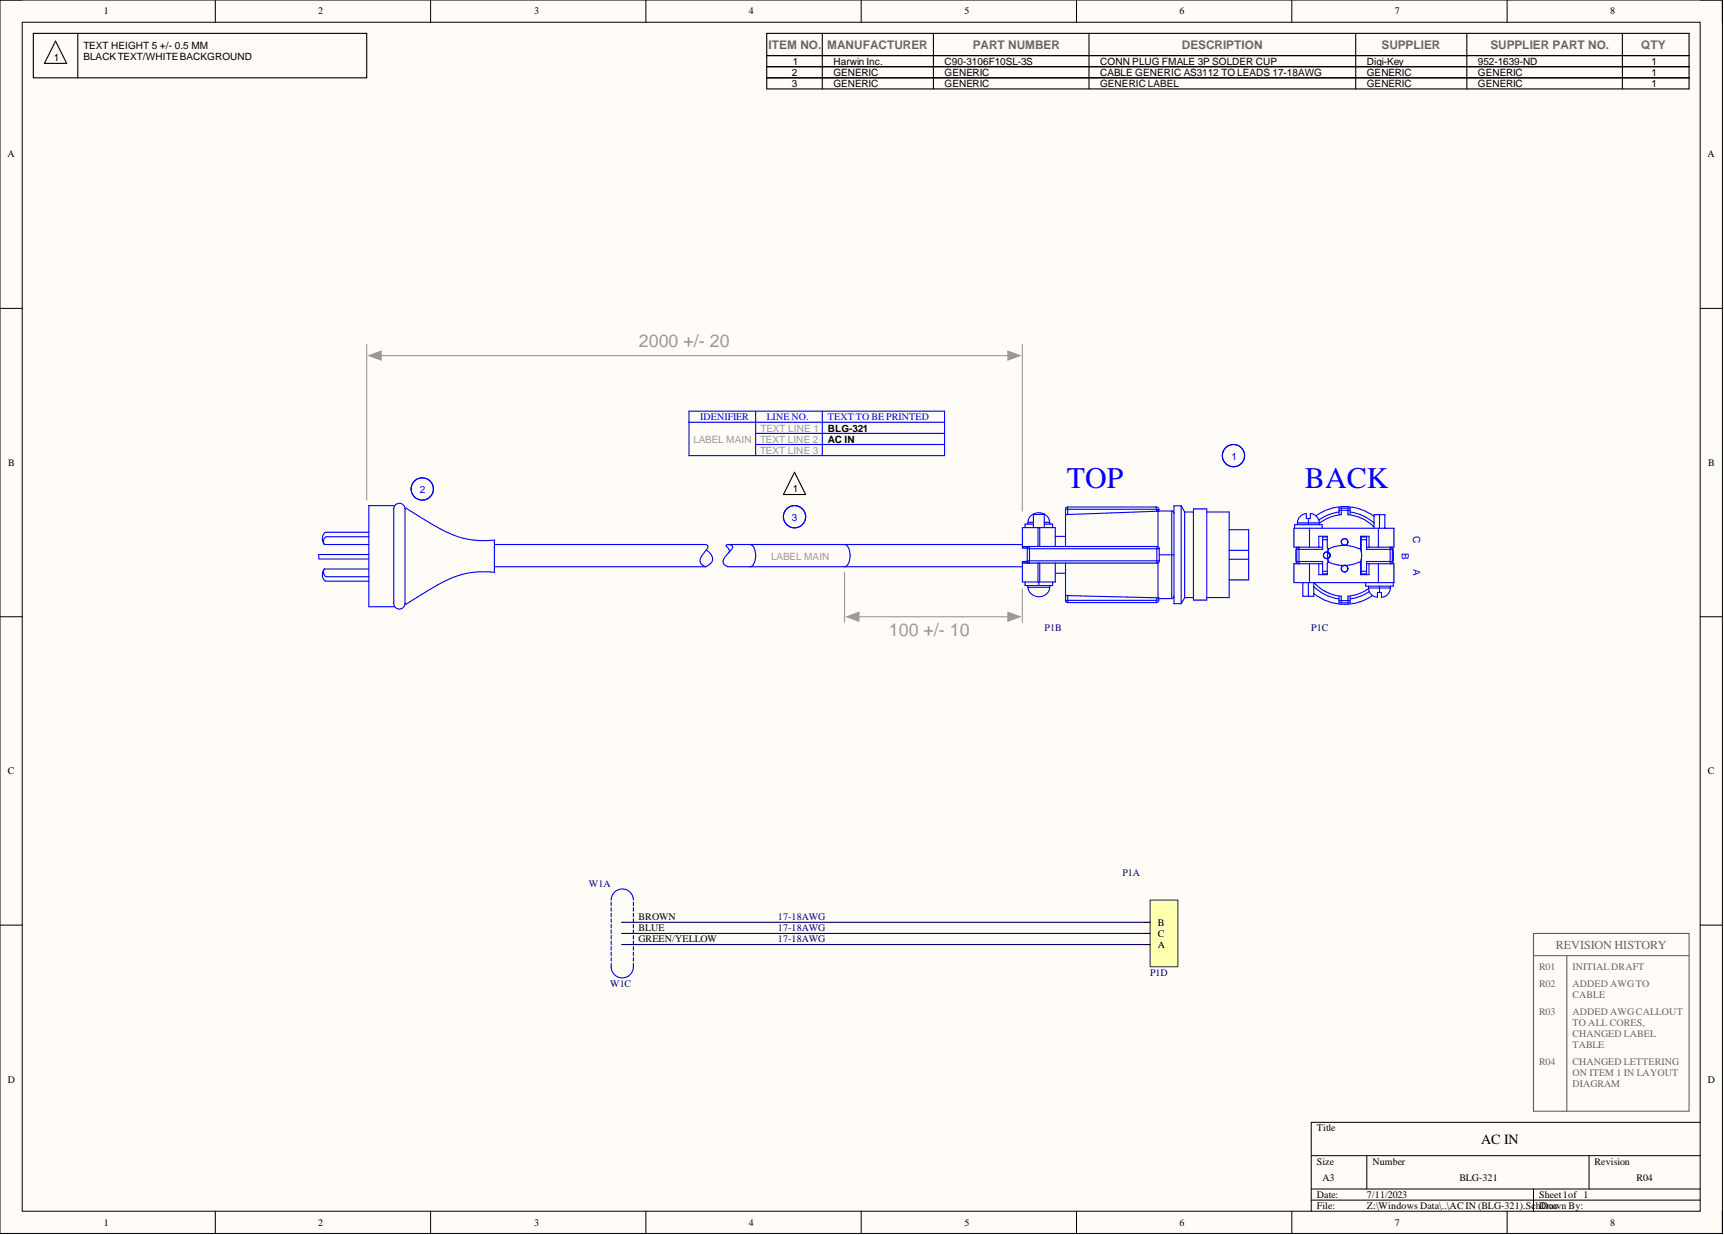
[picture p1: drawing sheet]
<svg xmlns="http://www.w3.org/2000/svg" width="393mm" height="282mm" viewBox="0 0 393 282" stroke-linecap="round" stroke-linejoin="round" font-family="sans-serif">
<path d="M0 0h393v281.5h-393z" fill-rule="evenodd" fill="#fffcf8"/>
<path d="M0 0h393v281.5h-393z" fill="none" stroke="#000" stroke-width=".23"/>
<path d="M5.1 5.1h382.8v271.3h-382.8z" fill-rule="evenodd" fill="#fffcf8"/>
<g fill="none" stroke="#000" stroke-width=".23">
<path d="M0 0h5.1M5.1 5.1h382.8v271.3h-382.8zM49.1 0v5.1M98.2 0v5.1M147.4 0v5.1M196.5 0v5.1M245.6 0v5.1M294.7 0v5.1M343.9 0v5.1M387.9 0h5.1v5.1M0 70.4h5.1M387.9 70.4h5.1"/>
<path d="M0 140.8h5.1M387.9 140.8h5.1M0 211.1h5.1M387.9 211.1h5.1M387.9 256.2h-88.7v20.2M49.1 276.4v5.1M98.2 276.4v5.1M147.4 276.4v5.1M196.5 276.4v5.1M245.6 276.4v5.1M294.7 276.4v5.1M299.2 263.8h88.7"/>
<path d="M299.2 271.4h88.7M299.2 273.9h88.7M311.8 263.8v7.6M343.9 276.4v5.1M349.9 271.4v5M362.6 263.8v7.6M393 276.4v5.1"/>
</g>
<path d="M349.9 213h35.5v40.6h-35.5zM349.9 218.1h35.5M357.5 218.1v35.5" fill="none" stroke="#666" stroke-width=".25"/>
<g fill="none" stroke="#00f" stroke-width=".25">
<path d="M234.6 119.2a2.48 2.48 0 0 1 2.4-2.2 2.48 2.48 0 0 1 2.5 2.2M235.8 119.6h-1.9v.8M235.8 119.2h-1.3v.4M235.8 117.3v3.1M235.8 117.4h2.5M238.3 119.6h1.9v.8M238.3 119.2h1.2v.4M238.3 117.3v3.1M243.1 116.2v8.5M243.6 115.7l-.3 .2-.2 .3M243.6 115.7v1.7M243.6 115.7h20.2"/>
<path d="M263.8 115.7a.61 .61 0 0 1 .6 .6M263.8 115.7v.5h-20.7M263.9 116.3h.1M263.9 116.3v.4M263.9 116.3h.5M264.2 116.7v8.1M264.4 116.3v.3h2.9M264.4 116.7l-21.3 .7M267.3 116.6l.5 .3 .1 .2M267.3 116.6v20M269.5 115.5h-1.6v22.3h1.6M269.5 115.5v22.3"/>
<path d="M269.5 115.5l.8 1.3v19.6l-.8 1.4M270.3 116.9h2M272.3 116.2h3v20.8h-3zM275.4 116.9h5v19.5h-5M296 119.4a2.13 2.13 0 0 1 2.1-2.2v1.1h.9v-1.1a2.13 2.13 0 0 1 2 2.2M296 119.4v.4M296 119.4h5M298.5 118.3v1.5M300.3 117.7a11.1 11.1 0 0 1 13.2 .2M301 119.4v.4M305.5 117.5v-1.5h2.5v1.5M305.5 116.5h2.5"/>
<path d="M305.5 116.9l-2.7 .7-1.9 1.1M306 116v1.5M306 117.5a9.3 9.3 0 0 0-5 1.9M307.5 117.5a9.3 9.3 0 0 1 6 2.8M307.5 116v1.5M308 116.9a10 10 0 0 1 5.5 2.5M314.7 117.5v3.1M233.3 124.7h30.7M233.3 128.5h30.7M233.3 128.5h1.1M233.3 124.8h1.1M233.9 132.8v.8h6.3v-.8"/>
<path d="M234.4 128.2h-1.1v4.6h7.5v-4.3M234.4 124.7v3.8M234.5 133.6v.4M234.5 134h5M234.6 134a2.48 2.48 0 0 0 2.4 2.2 2.48 2.48 0 0 0 2.5-2.2M236.8 120.4v4.3M236.8 128.5v4.3M237 132.8v.8M237.2 120.4v4.3M237.2 128.5v4.3M239.5 133.6v.4M240.8 124.7v-4.3h-7.5v4.7h1.1"/>
<path d="M240.8 122.4h2.3M240.8 130.8h2.3M243.1 137l.2 .4 .3 .1M243.1 128.5v8.5M243.1 137h20.7v.5M243.1 135.9l21.3 .6M243.6 135.9v1.6M243.6 137.5h20.2M263.9 136.5v.4l.3 .1M264 124.7v3.8M264 124.7l.3 .1 .2 .4M264.2 128.5v8.1"/>
<path d="M264.5 128l-.2 .4-.3 .1M264.5 125.2h-30.1l.1-.2 .4-.3v3.8l-.4-.2-.1-.3h30.1M264.5 125.2v2.8M264.5 126.6h3.4M267.3 136.6h-2.9a.71 .71 0 0 1-.6 .9M267.9 136.1l-.3 .4-.3 .1M270.3 136.4h2M280.4 120.9h4.5v11.5h-4.5M280.4 125.6h4.5M280.4 127.6h4.5M295.4 120.6v-.8h6.3v.8M295.8 124.9l-.2 1.9 .2 1.9"/>
<path d="M295.9 125.4v-.3l.5-.2v3.8l-.5-.3v-.2M295.9 128.2h5.9v2.8h1M295.9 125.4v2.8M297.3 133v3.1h2.5v-3.1M298.5 133v3.1M298.8 120.6v4.3M298.8 128.7v4.3M299.8 135.4a11.2 11.2 0 0 0 13.3 .5M299.8 133.9a10 10 0 0 0 5.7 2.8M299.8 133a9.3 9.3 0 0 0 6.2 3.1v1.5M300.9 128.7v2.5h1.9v-2.7l.3-.2a8.5 8.5 0 0 0 7 0l.3 .3v2.6h2v-2.5M300.9 124.9v-2.5h1.9v2.6l.3 .2a8.5 8.5 0 0 1 7.1 0l.2-.2v-2.6h2v2.5"/>
<path d="M301.8 130.4h1M301.8 123.2h1M301.8 124.9h-6.6v-4.3h22.8v4.3h-6.2M301.8 128.7h-6.6v4.3h22.8v-4.3h-6.2M302.8 122.6h-1v2.8h-5.9M302.9 126.2l.4 .4a.63 .63 0 0 1-.4 .8M303 126.1l.2 .1a.76 .76 0 0 1 .3 .7 .76 .76 0 0 1-.5 .6M303 125.2v3.1M303 127.7l.2 .6M303.2 125.2l-.2 .6M305.5 136.1v1.5h2.5v-1.5M305.5 137.1h2.5"/>
<path d="M306.6 124.5h.2M306.8 124.5h.1M306.8 129.1h.1M306.8 129.1h-.2M306.9 124.5h-.1M307.5 136.1v1.5M310.3 125.2l.3 .6M310.6 130.4h1.2M310.6 123.2h1.2M310.6 127.7l-.3 .7M311.6 133v.8h6.3v-.8M312.3 134.2a2.13 2.13 0 0 0 2 2.1v-1.1h.9v1.1a2.13 2.13 0 0 0 2-2.1"/>
<path d="M312.3 133.8v.4M312.3 134.2h4.9M312.3 134.3l-2 1.1-1.3 .5-1.5 .2M312.4 135l-1.8 1-2.6 .7M313.5 120.6v-3.1h2.5v3.1M314.5 120.6v4.3M314.5 128.7v4.3M314.7 133.8v1.4M316 120.5h.1M316 120.5l.1 .1M317.2 133.8v.4M317.7 125.4l-.3-.5h-.2v3.8l.2-.1 .3-.4"/>
<path d="M317.7 125.4h-5.9v-2.8h-1.2v8.4h1.2v-2.8h5.9M317.7 125.4v2.8M317.8 124.9l.1 1.9-.1 1.9"/>
<circle cx="302.7" cy="126.7" r=".76"/>
<circle cx="306.8" cy="123.7" r=".76"/>
<circle cx="306.8" cy="129.8" r=".76"/>
</g>
<path d="M262.4 205.4h6.3v15.2h-6.3z" fill-rule="evenodd" fill="#ffffb0"/>
<path d="M262.4 205.4h6.3v15.2h-6.3z" fill="none" stroke="#800000" stroke-width=".23"/>
<g fill="none" stroke="#000" stroke-width=".25">
<path d="M7.6 7.6h76.1v10.2h-76.1zM12.7 9.4l2.5 5.1h-5.1zM17.7 7.6v10.2M174.9 12.7h210.5M174.9 7.6h210.5v7.6h-210.5zM174.9 17.8h210.5v2.5h-210.5zM187.6 7.6v7.6M187.6 17.8v2.5M213 7.6v7.6M213 17.8v2.5M248.5 7.6v7.6M248.5 17.8v2.5"/>
<path d="M309.3 7.6v7.6M309.3 17.8v2.5M334.7 7.6v7.6M334.7 17.8v2.5M370.2 7.6v7.6M370.2 17.8v2.5M181.3 107.8l2.5 5.1h-5.1zM261.1 215.6h1.3M261.1 210.5h1.3M261.1 213h1.3"/>
</g>
<g fill="none" stroke="#00f" stroke-width=".25">
<path d="M157.2 93.8h58.3v10.2h-58.3zM157.2 96.4h58.3M172.4 93.8v10.2M172.4 98.9h43.1M187.6 93.8v10.2M172.4 101.5h43.1M192.7 124.3a2.27 2.27 0 0 1 1.3 2.5 2.26 2.26 0 0 1-1.3 2.5M233.3 124.3h-62.2a2.27 2.27 0 0 1 1.3 2.5 2.26 2.26 0 0 1-1.3 2.5h62.2"/>
<circle cx="181.3" cy="117.9" r="2.54"/>
<circle cx="281.4" cy="104" r="2.54"/>
</g>
<path d="M83.7 78.6v35.5M84.9 81.2h147.1" fill="none" stroke="#999" stroke-width=".25"/>
<path d="M84.2 81.2l2.8-1.1v2.1z" fill="#999"/>
<path d="M84.2 81.2l2.8-1.1v2.1z" fill="none" stroke="#999" stroke-width=".25"/>
<path d="M230 80.1l2.7 1.1-2.7 1z" fill="#999"/>
<path d="M233.3 78.6v38.1M230 80.1l2.7 1.1-2.7 1zM192.7 130.6v11.4M233.3 134.4v7.6M194 140.8h38" fill="none" stroke="#999" stroke-width=".25"/>
<path d="M193.2 140.8l2.8-1.1v2.1z" fill="#999"/>
<path d="M193.2 140.8l2.8-1.1v2.1z" fill="none" stroke="#999" stroke-width=".25"/>
<path d="M230 139.7l2.7 1.1-2.7 1z" fill="#999"/>
<path d="M230 139.7l2.7 1.1-2.7 1z" fill="none" stroke="#999" stroke-width=".25"/>
<g fill="none" stroke="#00f" stroke-width=".25">
<path d="M90 115.4h-5.8v23.1h5.8M90.1 115.4a1.29 1.29 0 0 1 1.4-.5 1.29 1.29 0 0 1 .9 1.3v21.5a1.29 1.29 0 0 1-1.3 1.3 1.29 1.29 0 0 1-1.3-1.3v-21.5zM92.5 115.9a63 63 0 0 0 12 6.6l2.3 .6 1.9 .2h4.1v7.3a21.2 21.2 0 0 0-14.6 3.9l-5.7 3.5M74 129.9l-.4 .7v.7l.2 .8 .5 .5h9.9M74 129.9l-.2 .5 .1 .6 .2 .4 .4 .2h9.7M74 124.3h10.2M74 129.9h10.2M84.2 121.5h-9.9l-.5 .5-.2 .8 .1 .8 .3 .7M84.2 122.5h-9.7l-.4 .2-.2 .5-.1 .6 .2 .5M84.2 126.6h-11.5v1h11.5M112.8 124.3h48.2a.59 .59 0 0 1 .5 .4 .59 .59 0 0 1-.3 .7l-1 1.4a1.48 1.48 0 0 0-.4 1.5 1.48 1.48 0 0 0 1.2 1M112.8 129.3h48.2"/>
<path d="M161.2 125.5l.2 .2a2.22 2.22 0 0 1 1 2.6l-.6 .6-.8 .4M166.1 124.3h.3a.61 .61 0 0 1 .7 .4 .61 .61 0 0 1-.2 .7l-1.2 1.3a1.41 1.41 0 0 0 0 2.5l.4 .1h5M166.1 124.3a.34 .34 0 0 0-.5 .2 .34 .34 0 0 0 .4 .4l.4 .6-.1 .6M166.1 124.3h5M139.4 205.4a2.54 2.54 0 0 1 2.6-2.5 2.54 2.54 0 0 1 2.5 2.5M139.4 219.9a2.63 2.63 0 0 0 2.6 3.3 2.63 2.63 0 0 0 2.5-3.3M139.4 205.9v.8M139.4 207.2v.8M139.4 208.4v.8M139.4 209.7v.8M139.4 211v.8M139.4 212.2v.8"/>
<path d="M139.4 213.5v.8M139.4 214.8v.8M139.4 216.1v.7M139.4 217.3v.8M139.4 218.6v.8M144.5 205.9v.8M144.5 207.2v.8M144.5 208.4v.8M144.5 209.7v.8M144.5 211v.8M144.5 212.2v.8M144.5 213.5v.8"/>
<path d="M144.5 214.8v.8M144.5 216.1v.7M144.5 217.3v.8M144.5 218.6v.8"/>
<circle cx="96.3" cy="111.6" r="2.54"/>
</g>
<path d="M174.9 15.2h210.5v2.6h-210.5zM187.6 15.2v2.6M213 15.2v2.6M248.5 15.2v2.6M309.3 15.2v2.6M334.7 15.2v2.6M370.2 15.2v2.6M141.9 210.5h.1M141.9 213h.1M141.9 215.6h.1" fill="none" stroke="#000" stroke-width=".25"/>
<path d="M142 210.5h119.1M142 213h119.1M142 215.6h119.1" fill="none" stroke="#000080" stroke-width=".25"/>
<g font-size="6.8" fill="#00f">
<text x="243.4" y="111.3">TOP</text>
<text x="297.7" y="111.3">BACK</text>
</g>
<g font-size="4.1" fill="#999">
<text x="145.8" y="79.1">2000 +/- 20</text>
<text x="202.8" y="145.1">100 +/- 10</text>
</g>
<text font-size="3.2" x="338" y="261.1">AC IN</text>
<text font-size="2.8" fill="#666" x="355" y="216.5">REVISION HISTORY</text>
<g font-size="2.7" fill="#666">
<text x="175.4" y="11.2">ITEM NO.</text>
<text x="188.7" y="11.2">MANUFACTURER</text>
<text x="221.9" y="11.2">PART NUMBER</text>
<text x="269.7" y="11.2">DESCRIPTION</text>
<text x="315.2" y="11.2">SUPPLIER</text>
<text x="340.1" y="11.2">SUPPLIER PART NO.</text>
<text x="374.5" y="11.2">QTY</text>
</g>
<g font-size="2.3">
<text x="23.7" y="3.3">1</text>
<text x="72.6" y="3.3">2</text>
<text x="121.9" y="3.3">3</text>
<text x="170.9" y="3.3">4</text>
<text x="220.1" y="3.3">5</text>
<text x="269.1" y="3.3">6</text>
<text x="318.3" y="3.3">7</text>
<text x="367.4" y="3.3">8</text>
<text x="19" y="11.1">TEXT HEIGHT 5 +/- 0.5 MM</text>
<text x="12.3" y="13.9">1</text>
<text x="19" y="13.6">BLACKTEXT/WHITEBACKGROUND</text>
<text x="180.7" y="17.4">2</text>
<text x="180.9" y="14.9">1</text>
<text x="190.2" y="14.9">Harwin Inc.</text>
<text x="190.2" y="17.4">GENERIC</text>
<text x="215.5" y="14.9">C90-3106F10SL-3S</text>
<text x="215.5" y="17.4">GENERIC</text>
<text x="251" y="14.9">CONN PLUG FMALE 3P SOLDER CUP</text>
<text x="251" y="17.4">CABLE GENERIC AS3112 TO LEADS 17-18AWG</text>
<text x="311.8" y="14.9">Digi-Key</text>
<text x="311.8" y="17.4">GENERIC</text>
<text x="337.2" y="14.9">952-1639-ND</text>
<text x="337.2" y="17.4">GENERIC</text>
<text x="376.8" y="14.9">1</text>
<text x="376.8" y="17.4">1</text>
<text x="180.7" y="20">3</text>
<text x="190.2" y="20">GENERIC</text>
<text x="215.5" y="20">GENERIC</text>
<text x="251" y="20">GENERICLABEL</text>
<text x="311.8" y="20">GENERIC</text>
<text x="337.2" y="20">GENERIC</text>
<text x="376.8" y="20">1</text>
<text x="1.7" y="35.9">A</text>
<text x="389.6" y="35.9">A</text>
<text x="188.9" y="98.5">BLG-321</text>
<text x="188.9" y="101">AC IN</text>
<text x="1.9" y="106.4">B</text>
<text x="389.8" y="106.4">B</text>
<text x="180.9" y="112.3">1</text>
<text x="1.8" y="176.7">C</text>
<text x="389.7" y="176.7">C</text>
<text x="145.7" y="210">BROWN</text>
<text x="145.7" y="212.5">BLUE</text>
<text x="145.7" y="215.1">GREEN/YELLOW</text>
<text x="264.2" y="211.3">B</text>
<text x="264.2" y="213.8">C</text>
<text x="264.2" y="216.3">A</text>
<text x="1.8" y="247.1">D</text>
<text x="389.7" y="247.1">D</text>
<text x="300.4" y="258.2">Title</text>
<text x="300.4" y="265.8">Size</text>
<text x="301.7" y="269.6">A3</text>
<text x="313.1" y="265.8">Number</text>
<text x="333" y="269.6">BLG-321</text>
<text x="363.8" y="265.8">Revision</text>
<text x="373.4" y="269.6">R04</text>
<text x="300.4" y="273.4">Date:</text>
<text x="300.4" y="275.9">File:</text>
<text x="311.8" y="273.4">7/11/2023</text>
<text x="311.8" y="275.9">Z:\Windows Data\..\AC IN (BLG-321).SchDrawn By:</text>
<text x="351.1" y="273.4">Sheet1of 1</text>
<text x="351.6" y="275.9">Doc</text>
<text x="23.7" y="279.7">1</text>
<text x="72.6" y="279.7">2</text>
<text x="121.9" y="279.7">3</text>
<text x="170.9" y="279.7">4</text>
<text x="220.1" y="279.7">5</text>
<text x="269.1" y="279.7">6</text>
<text x="318.3" y="279.7">7</text>
<text x="367.4" y="279.7">8</text>
</g>
<g font-size="2.3" fill="#00f">
<text x="159.7" y="95.9">IDENIFIER</text>
<text x="174.9" y="95.9">LINE NO.</text>
<text x="188.9" y="95.9">TEXT TO BE PRINTED</text>
<text x="281" y="104.9">1</text>
<text x="95.8" y="112.5">2</text>
<text x="180.7" y="118.9">3</text>
<text x="322.4" y="122.2" transform="rotate(90 322.4 122.2)">C</text>
<text x="319.9" y="126.1" transform="rotate(90 319.9 126.1)">B</text>
<text x="322.4" y="129.9" transform="rotate(90 322.4 129.9)">A</text>
</g>
<g font-size="2.3" fill="#999">
<text x="158.2" y="101.1">LABEL MAIN</text>
<text x="173.4" y="101.1">TEXT LINE 2</text>
<text x="173.5" y="98.6">TEXT LINE 1</text>
<text x="173.4" y="103.6">TEXT LINE 3</text>
<text x="176" y="127.7">LABEL MAIN</text>
</g>
<g font-size="2.3" fill="#000080">
<text x="238.3" y="144.1">P1B</text>
<text x="299.2" y="144.1">P1C</text>
<text x="134.4" y="202.4">W1A</text>
<text x="256.1" y="199.9">P1A</text>
<text x="177.5" y="210">17-18AWG</text>
<text x="177.5" y="212.5">17-18AWG</text>
<text x="177.5" y="215.1">17-18AWG</text>
<text x="139.2" y="225.2">W1C</text>
<text x="262.4" y="222.7">P1D</text>
</g>
<g font-size="2.3" fill="#666">
<text x="351.1" y="221.4">R01</text>
<text x="358.8" y="221.4">INITIALDRAFT</text>
<text x="351.1" y="225.2">R02</text>
<text x="358.8" y="225.2">ADDED AWGTO</text>
<text x="358.8" y="227.8">CABLE</text>
<text x="351.1" y="231.6">R03</text>
<text x="358.8" y="231.6">ADDED AWGCALLOUT</text>
<text x="358.8" y="234.1">TO ALL CORES,</text>
<text x="358.8" y="236.6">CHANGED LABEL</text>
<text x="358.8" y="239.2">TABLE</text>
<text x="351.1" y="243">R04</text>
<text x="358.8" y="243">CHANGED LETTERING</text>
<text x="358.8" y="245.5">ON ITEM 1 IN LAYOUT</text>
<text x="358.8" y="248">DIAGRAM</text>
</g>
</svg>
